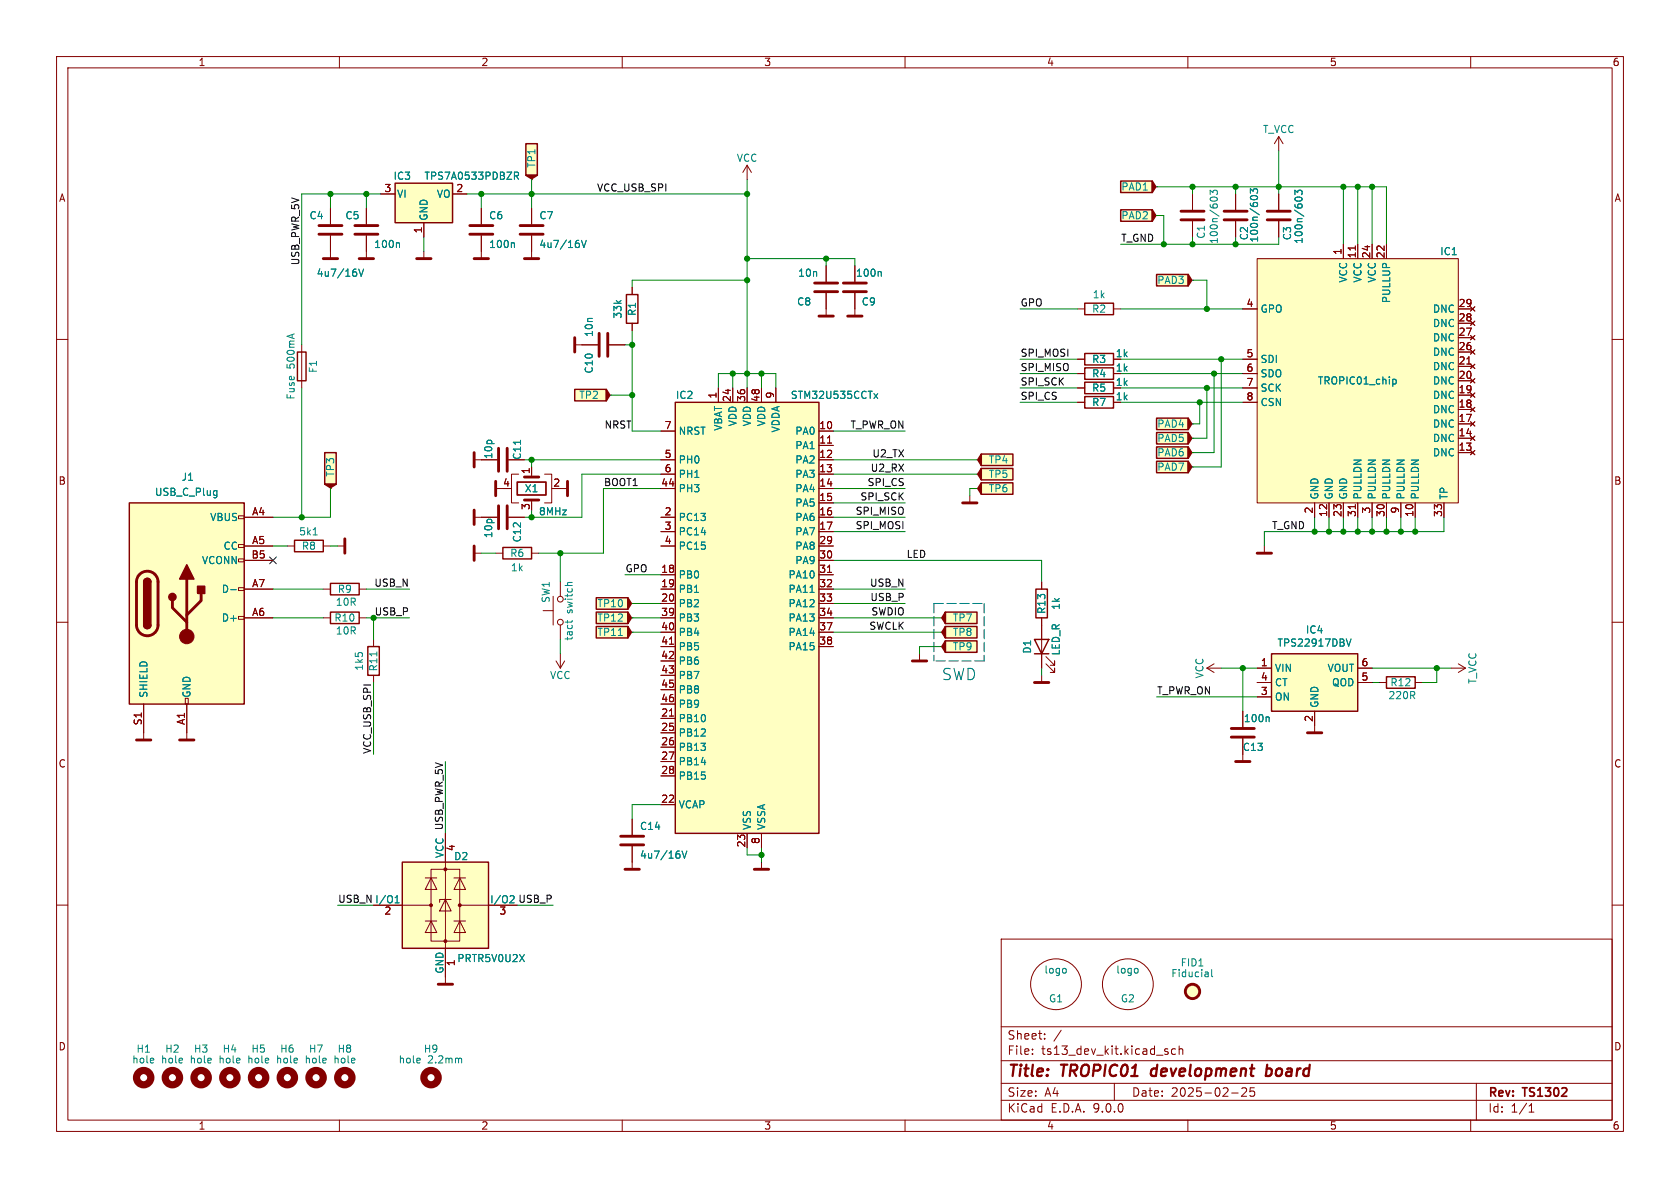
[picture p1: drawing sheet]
<svg xmlns="http://www.w3.org/2000/svg" width="297mm" height="210mm" viewBox="0 0 297 210" stroke-linecap="round" stroke-linejoin="round" font-family="sans-serif">
<g fill="none" stroke="#840000" stroke-width=".18">
<path d="M10 10h277v190h-277zM12 12h273v186h-273zM60 10v2M110 10v2M160 10v2M210 10v2M260 10v2M64.8 36.8v2.8M85.1 36.8v2.8M64.8 41.7v2.8M85.1 41.7v2.8M10 60h2"/>
<path d="M285 60h2M50.8 96.5h1.3M57.1 96.5h1.3M10 110h2M285 110h2M10 160h2M177 166h108v32h-108zM285 160h2M60 198v2M110 198v2M160 198v2M177 194.5h108"/>
<path d="M177 191.5h108M177 187.5h108M177 181.5h108M182.5 186.3v.1M182.5 185.5v.1M184.7 183.6v.1M184.7 182.8v.1M187.6 182.1l-1.3 2M197 191.5v3M206.1 185.9l.4 .1v.2l-.2 .2h-.3M206.1 185.4l.4 .1M207.8 185.5l-.4-.1-.3 .3v.4l.1 .2h.6"/>
<path d="M208.5 185.5l.2-.1 .3 .1 .1 .9M208.5 184.9v1.5M210 198v2M217.7 193.2h1.2M220.3 192.4v.5l-.8 .9h.9M221 192.3v.7l.2-.1h.5l.1 .6-.3 .3-.5-.1M260 198v2M261 191.5v6.5M270.3 196.6h.9M270.3 195.5l.4-.4v1.5"/>
</g>
<path d="M203.6 189.1l-.2 .7 .4 .4M223.9 189l.2-.1 .6 .1M224 188.2l-.2 2M224.7 190a.66 .66 0 0 1-.9 .1" fill="none" stroke="#840000" stroke-width=".4"/>
<path d="M62.7 39.9h4.1M83.1 39.9h4M62.7 41.4h4.1M83.1 41.4h4" fill="none" stroke="#840000" stroke-width=".51"/>
<path d="M70.4 42.9l.2 .2v.7M90.8 42.9l.1 .2v.7M55.4 94.6h.7" fill="none" stroke="#008484" stroke-width=".18"/>
<path d="M52.1 95.5h5v2h-5z" fill="none" stroke="#840000" stroke-width=".25"/>
<path d="M105.4 110.7h5.6v2.1h-5.6z" fill="#ffffc2"/>
<path d="M105.4 110.7h5.6v2.1h-5.6z" fill="none" stroke="#840000" stroke-width=".25"/>
<path d="M111 110.7l.6 1.1-.6 1z" fill="#840000" stroke="#840000" stroke-width=".25"/>
<path d="M111.8 111.8h.1" fill="none" stroke="#840000" stroke-width=".18"/>
<path d="M109.3 112.3h.7" fill="none" stroke="#008484" stroke-width=".18"/>
<path d="M105.4 108.2h5.6v2h-5.6z" fill="#ffffc2"/>
<path d="M105.4 108.2h5.6v2h-5.6z" fill="none" stroke="#840000" stroke-width=".25"/>
<path d="M111 108.2l.6 1-.6 1z" fill="#840000" stroke="#840000" stroke-width=".25"/>
<path d="M64.8 44.5v1.2M111.8 109.2h.1" fill="none" stroke="#840000" stroke-width=".18"/>
<path d="M63.5 45.7h2.5" fill="none" stroke="#840000" stroke-width=".51"/>
<path d="M101.6 68.8h5.6v2.1h-5.6z" fill="#ffffc2"/>
<path d="M101.6 68.8h5.6v2.1h-5.6z" fill="none" stroke="#840000" stroke-width=".25"/>
<path d="M107.2 68.8l.6 1.1-.6 1z" fill="#840000" stroke="#840000" stroke-width=".25"/>
<path d="M107.9 69.9h.1M25.4 129.5v1.3M33 129.5v1.3" fill="none" stroke="#840000" stroke-width=".18"/>
<g fill="none" stroke="#840000" stroke-width="1.3">
<circle cx="25.4" cy="190.5" r="1.27"/>
<circle cx="30.5" cy="190.5" r="1.27"/>
<circle cx="35.6" cy="190.5" r="1.27"/>
<circle cx="40.6" cy="190.5" r="1.27"/>
<circle cx="45.7" cy="190.5" r="1.27"/>
<circle cx="50.8" cy="190.5" r="1.27"/>
</g>
<path d="M27.1 187.1l.1 .3-.6 .1M32.2 187.1l.1 .3-.6 .1M37.3 187.1v.3l-.6 .1M42.4 187.1v.3l-.6 .1M47.4 187.1l.1 .3-.6 .1M52.5 187.1l.1 .3-.6 .1" fill="none" stroke="#008484" stroke-width=".18"/>
<path d="M24.1 130.8h2.6M31.7 130.8h2.6" fill="none" stroke="#840000" stroke-width=".51"/>
<path d="M222.2 45.7h35.6v43.2h-35.6z" fill="#ffffc2"/>
<g fill="none" stroke="#840000" stroke-width=".18">
<path d="M219.7 54.6h2.5M222.2 45.7h35.6v43.2h-35.6zM237.5 43.2v2.5M239.6 43.5v.7M240 43.2v2.5M242.6 43.2v2.5M245.1 43.2v2.5M257.8 54.6h2.5M257.8 57.2h2.5M257.8 59.7h2.5M260 54.2l.7 .8M260 56.8l.7 .7"/>
<path d="M260 59.3l.7 .8M260.7 54.2l-.7 .8M260.7 56.8l-.7 .7M260.7 59.3l-.7 .8M219.7 63.5h2.5M219.7 66h2.5M219.7 68.6h2.5M219.7 71.1h2.5M257.8 62.2h2.5M257.8 64.8h2.5M257.8 67.3h2.5M257.8 69.9h2.5"/>
<path d="M257.8 72.4h2.5M257.8 74.9h2.5M257.8 77.5h2.5M259.3 64.4h.7M260 61.8l.7 .8M260 64.4l.7 .8M260 66.9l.7 .8M260 69.5l.7 .7M260 72l.7 .8M260 74.5l.7 .8M260 77.1l.7 .8M260 79.6l.7 .8"/>
<path d="M260.7 61.8l-.7 .8M260.7 64.4l-.7 .8M260.7 66.9l-.7 .8M260.7 69.5l-.7 .7M260.7 72l-.7 .8M260.7 74.5l-.7 .8M260.7 77.1l-.7 .8M260.7 79.6l-.7 .8M232.4 88.9v2.5M234.9 88.9v2.5M237.5 88.9v2.5M239.6 89.2v.7"/>
<path d="M240 88.9v2.5M242.6 88.9v2.5M245.1 88.9v2.5M247.6 88.9v2.5M250.2 88.9v2.5M255.3 88.9v2.5M257.8 80h2.5"/>
</g>
<path d="M246.2 67.1l.4-.1 .2 .3-.1 .5h-.5" fill="none" stroke="#008484" stroke-width=".18"/>
<path d="M105.4 105.7h5.6v2h-5.6z" fill="#ffffc2"/>
<path d="M105.4 105.7h5.6v2h-5.6z" fill="none" stroke="#840000" stroke-width=".25"/>
<path d="M111 105.7l.6 1-.6 1z" fill="#840000" stroke="#840000" stroke-width=".25"/>
<path d="M111.8 106.7h.1M232.4 128.3v1.2M111.8 152.4v1.3" fill="none" stroke="#840000" stroke-width=".18"/>
<path d="M231.1 129.5h2.6M110.5 153.7h2.5" fill="none" stroke="#840000" stroke-width=".51"/>
<path d="M224.8 115.6h15.2v10.1h-15.2z" fill="#ffffc2"/>
<path d="M224.8 115.6h15.2v10.1h-15.2z" fill="none" stroke="#840000" stroke-width=".25"/>
<g fill="none" stroke="#840000" stroke-width=".18">
<path d="M58.4 36.8v2.8M58.4 41.7v2.8M96 108h1.8M97.8 105.4v5.1M99.1 102.9v2.5M99.1 110.5v2.5M222.2 118.1h2.6M240 118.1h2.6M256.5 118.1h2.6M257.8 117.3l1.3 .8M259.1 118.1l-1.3 .8M222.2 120.7h2.6"/>
<path d="M222.2 123.2h2.6M232.4 125.7v2.6M240 120.7h2.6"/>
<circle cx="99.1" cy="105.9" r=".51"/>
<circle cx="99.1" cy="110" r=".51"/>
</g>
<path d="M63 48.2v.5M63.4 47.6l.5 1.2 .4-1.2M100.3 109.7v.5M101.2 109.7l-.1 .2M101.2 103h-.7l-.2 .1M238 112.9l.4 1.3 .5-1.3M57.6 187.1l.1 .3-.6 .1" fill="none" stroke="#008484" stroke-width=".18"/>
<path d="M56.4 39.9h4.1M56.4 41.4h4.1" fill="none" stroke="#840000" stroke-width=".51"/>
<circle cx="55.9" cy="190.5" r="1.27" fill="none" stroke="#840000" stroke-width="1.3"/>
<path d="M71.1 152.4h15.3v15.2h-15.3z" fill="#ffffc2"/>
<path d="M191.8 53.6h5v2h-5zM191.8 70.1h5v2h-5zM191.8 67.6h5v2h-5zM71.1 152.4h15.3v15.2h-15.3z" fill="none" stroke="#840000" stroke-width=".25"/>
<g fill="none" stroke="#840000" stroke-width=".18">
<path d="M190.5 54.6h1.3M196.8 54.6h1.3M190.5 71.1h1.3M190.5 68.6h1.3M219.7 133.4v1.2M75.2 155.2h2M76.2 153.7h5.1v12.7h-5.1zM76.2 155.2l1 2h-2zM78.7 159l1.1 2h-2.1zM78.7 147.3v26.7M79.8 159h-2.1v.5M80.3 155.2h2"/>
<path d="M81.3 155.2l1 2h-2zM66 160h10.2M75.2 162.8h2M76.2 162.8l1 2h-2zM80.3 162.8h2M81.3 162.8l1 2h-2zM81.3 160h10.1"/>
</g>
<g fill="#840000" stroke="#840000" stroke-width=".18">
<circle cx="76.2" cy="160" r=".25"/>
<circle cx="78.7" cy="153.7" r=".25"/>
<circle cx="78.7" cy="166.4" r=".25"/>
<circle cx="81.3" cy="160" r=".25"/>
</g>
<path d="M69.9 159.6h.7M69.9 158.7l.3-.4v1.3M90.4 158.3l.4 .1 .1 .3-.8 .9h.8M62.7 187.1v.3l-.6 .1M74.2 187.1l.1 .3-.6 .1M81.4 187.1l.2 .1v.7" fill="none" stroke="#008484" stroke-width=".18"/>
<g fill="none" stroke="#840000" stroke-width="1.3">
<circle cx="61" cy="190.5" r="1.27"/>
<circle cx="76.2" cy="190.5" r="1.27"/>
</g>
<path d="M218.4 134.6h2.6M77.5 174h2.5" fill="none" stroke="#840000" stroke-width=".51"/>
<path d="M167.1 113.3h5.6v2h-5.6z" fill="#ffffc2"/>
<path d="M167.1 113.3h5.6v2h-5.6z" fill="none" stroke="#840000" stroke-width=".25"/>
<path d="M167.1 113.3v2l-.6-1z" fill="#840000" stroke="#840000" stroke-width=".25"/>
<path d="M162.6 115.6v1.2M166.4 114.3h.1" fill="none" stroke="#840000" stroke-width=".18"/>
<path d="M161.3 116.8h2.5" fill="none" stroke="#840000" stroke-width=".51"/>
<path d="M167.1 110.7h5.6v2.1h-5.6z" fill="#ffffc2"/>
<path d="M191.8 65h5v2.1h-5zM167.1 110.7h5.6v2.1h-5.6z" fill="none" stroke="#840000" stroke-width=".25"/>
<path d="M167.1 110.7v2.1l-.6-1z" fill="#840000" stroke="#840000" stroke-width=".25"/>
<path d="M151.1 47v2.8M151.1 51.8v4.1M190.5 66h1.3M87.6 86.4h1.3M90.2 86.4h.2M91.7 83.8h-1.3v5.1h1.3M94 82.6v1.2M94 88.4v.5M96.3 83.8h1.2v5.1h-1.2M166.4 111.8h.1" fill="none" stroke="#840000" stroke-width=".18"/>
<path d="M149.1 51.6h4.1M149.1 50h4.1M149.9 55.9h2.5M87.6 85.1v2.5M92.7 84.3h2.5M92.7 88.4h2.5" fill="none" stroke="#840000" stroke-width=".51"/>
<path d="M155.6 48l.2 .2v.6" fill="none" stroke="#008484" stroke-width=".18"/>
<path d="M91.4 85.2h5.1v2.3h-5.1z" fill="none" stroke="#840000" stroke-width=".3"/>
<path d="M167.1 108.2h5.6v2h-5.6z" fill="#ffffc2"/>
<path d="M167.1 108.2h5.6v2h-5.6zM183.1 104.1h2.1v5.1h-2.1zM245.1 119.6h5.1v2.1h-5.1z" fill="none" stroke="#840000" stroke-width=".25"/>
<path d="M167.1 108.2v2l-.6-1z" fill="#840000" stroke="#840000" stroke-width=".25"/>
<path d="M99.1 86.4h1.2M166.4 109.2h.1M184.1 102.9v1.2M184.1 109.2v1.3M243.8 120.7h1.3M250.2 120.7h1.3" fill="none" stroke="#840000" stroke-width=".18"/>
<path d="M100.3 85.1v2.5" fill="none" stroke="#840000" stroke-width=".51"/>
<path d="M173.5 82.8h5.6v2h-5.6z" fill="#ffffc2"/>
<path d="M173.5 82.8h5.6v2h-5.6z" fill="none" stroke="#840000" stroke-width=".25"/>
<path d="M173.5 82.8v2l-.7-1z" fill="#840000" stroke="#840000" stroke-width=".25"/>
<path d="M172.7 83.8h.1" fill="none" stroke="#840000" stroke-width=".18"/>
<path d="M173.5 80.3h5.6v2h-5.6z" fill="#ffffc2"/>
<path d="M173.5 80.3h5.6v2h-5.6z" fill="none" stroke="#840000" stroke-width=".25"/>
<path d="M173.5 80.3v2l-.7-1z" fill="#840000" stroke="#840000" stroke-width=".25"/>
<path d="M172.7 81.3h.1" fill="none" stroke="#840000" stroke-width=".18"/>
<path d="M173.5 85.3h5.6v2.1h-5.6z" fill="#ffffc2"/>
<path d="M191.8 62.5h5v2h-5zM173.5 85.3h5.6v2.1h-5.6z" fill="none" stroke="#840000" stroke-width=".25"/>
<path d="M173.5 85.3v2.1l-.7-1z" fill="#840000" stroke="#840000" stroke-width=".25"/>
<path d="M94 36.8v2.8M74.9 44.5v1.2M85.1 44.5v1.2M94 41.7v4M190.5 63.5h1.3M59.7 96.5h1.3M83.8 81.3h4.1M89.9 81.3h2.8M171.4 87.6v1.3M172.7 86.4h.1" fill="none" stroke="#840000" stroke-width=".18"/>
<path d="M91.9 39.9h4.1M73.7 45.7h2.5M83.8 45.7h2.6M91.9 41.4h4.1M92.7 45.7h2.5M88.1 79.2v4.1M89.7 79.2v4.1M61 95.3v2.5M83.8 80v2.6M170.2 88.9h2.5" fill="none" stroke="#840000" stroke-width=".51"/>
<path d="M102.4 43.1v.5M102.8 42.5l.4 1.3 .4-1.3M92 77.8v.7" fill="none" stroke="#008484" stroke-width=".18"/>
<path d="M69.8 32.4h10.2v7h-10.2z" fill="#ffffc2"/>
<path d="M69.8 32.4h10.2v7h-10.2zM58.4 103.1h5.1v2.1h-5.1z" fill="none" stroke="#840000" stroke-width=".25"/>
<g fill="none" stroke="#840000" stroke-width=".18">
<path d="M67.3 34.3h2.5M74.9 39.4v2.5M80 34.3h2.5M57.1 104.1h1.3M63.5 104.1h1.3"/>
<circle cx="186.7" cy="174" r="4.5"/>
</g>
<path d="M90.9 30.4h.5l.3 .3-.1 .3-.7 .1M91.2 31.1l.5 .6M188.4 171.2l.1 .2-.1 .6" fill="none" stroke="#008484" stroke-width=".18"/>
<path d="M204.5 48.5h5.6v2h-5.6z" fill="#ffffc2"/>
<path d="M204.5 48.5h5.6v2h-5.6z" fill="none" stroke="#840000" stroke-width=".25"/>
<path d="M210.1 48.5l.6 1-.6 1z" fill="#840000" stroke="#840000" stroke-width=".25"/>
<path d="M210.8 49.5h.1M83.8 91.4h1.3" fill="none" stroke="#840000" stroke-width=".18"/>
<path d="M83.8 90.2v2.5" fill="none" stroke="#840000" stroke-width=".51"/>
<path d="M57.4 80h2v5.6h-2z" fill="#ffffc2"/>
<path d="M57.4 80h2v5.6h-2z" fill="none" stroke="#840000" stroke-width=".25"/>
<path d="M57.4 85.6h2l-1 .6z" fill="#840000" stroke="#840000" stroke-width=".25"/>
<path d="M58.4 86.4h.1" fill="none" stroke="#840000" stroke-width=".18"/>
<path d="M198.1 32h5.6v2h-5.6z" fill="#ffffc2"/>
<path d="M198.1 32h5.6v2h-5.6z" fill="none" stroke="#840000" stroke-width=".25"/>
<path d="M203.7 32l.6 1-.6 1z" fill="#840000" stroke="#840000" stroke-width=".25"/>
<path d="M204.5 33h.1" fill="none" stroke="#840000" stroke-width=".18"/>
<path d="M198.1 37.1h5.6v2h-5.6z" fill="#ffffc2"/>
<path d="M198.1 37.1h5.6v2h-5.6zM52.6 62.2h1.5v5.1h-1.5zM88.9 96.8h5.1v2h-5.1z" fill="none" stroke="#840000" stroke-width=".25"/>
<path d="M203.7 37.1l.6 1-.6 1z" fill="#840000" stroke="#840000" stroke-width=".25"/>
<g fill="none" stroke="#840000" stroke-width=".18">
<path d="M204.5 38.1h.1M218.4 34.3v2.8M218.4 39.1v2.8M226.1 34.3v2.8M226.1 39.1v2.8M146 47v2.8M146 51.8v4.1M53.3 61v7.6M83.8 97.8h1.3M87.6 97.8h1.3M94 97.8h1.2M219.7 125.7v2.8"/>
<path d="M219.7 130.6v2.8M111.8 144.8v2.8M111.8 149.6v2.8M134.6 152.4v1.3"/>
<circle cx="199.4" cy="174" r="4.5"/>
</g>
<g fill="none" stroke="#840000" stroke-width=".51">
<path d="M216.4 38.9h4.1M216.4 37.3h4.1M224 38.9h4.1M224 37.3h4.1M144 51.6h4.1M144 50h4.1M144.8 55.9h2.5M83.8 96.5v2.6M217.7 130.3h4M217.7 128.8h4M109.7 147.8h4.1M109.7 149.4h4.1"/>
<path d="M133.3 153.7h2.6"/>
<circle cx="210.8" cy="175.3" r="1.27"/>
</g>
<circle cx="210.8" cy="175.3" r="1.27" fill="#ffffc2" stroke="#ffffc2" stroke-width=".18"/>
<path d="M221.1 34.2v-.8l.4 .4 .2-.4h.5l.1 .2-.1 .6M221.1 35.1v-.1a.68 .68 0 0 1 .6-.4 .68 .68 0 0 1 .6 .4v.1M228.9 34.4v-.8l.5 .5 .1-.4h.6l.1 .2-.1 .5M229 35.4l-.1-.1a.68 .68 0 0 1 .7-.5 .68 .68 0 0 1 .6 .5l-.1 .1M224.2 126.7l.2 .2v.7M120.2 151v.6M120.6 150.4l.4 1.3 .4-1.3M201.1 171.2l.1 .2-.1 .6M213.5 171.9l.1 .8M213.6 172.6l-.1 .1M213.6 172.1l-.1 .1M214.2 171.4v1.1l.2 .2" fill="none" stroke="#008484" stroke-width=".18"/>
<path d="M93 25.4h2v5.6h-2z" fill="#ffffc2"/>
<path d="M93 25.4h2v5.6h-2z" fill="none" stroke="#840000" stroke-width=".25"/>
<path d="M93 31h2l-1 .6z" fill="#840000" stroke="#840000" stroke-width=".25"/>
<path d="M94 31.8h.1M132.1 29.2l-.8 1.3M132.1 29.2l.7 1.3M132.1 29.2v2.6M226.1 24.1l-.8 1.3M226.1 24.1l.7 1.3M226.1 24.1v2.6" fill="none" stroke="#840000" stroke-width=".18"/>
<path d="M119.4 71.1h25.4v76.2h-25.4z" fill="#ffffc2"/>
<path d="M110.7 52.1h2.1v5.1h-2.1zM119.4 71.1h25.4v76.2h-25.4zM58.4 108.2h5.1v2h-5.1z" fill="none" stroke="#840000" stroke-width=".25"/>
<g fill="none" stroke="#840000" stroke-width=".18">
<path d="M210.8 34.3v2.8M210.8 39.1v2.8M58.4 44.5v1.2M111.8 50.8v1.3M111.8 57.2v1.2M101.6 61h4.1M107.7 61h2.8M116.8 76.2h2.6M127 68.6v2.5M129.5 68.6v2.5M132.1 68.6v2.5M134.6 68.6v2.5"/>
<path d="M137.2 68.6v2.5M144.8 76.2h2.5M144.8 78.7h2.5M146.3 78.3h.7M85.1 91.4h2.8M89.9 91.4h2.8M116.8 81.3h2.6M116.8 83.8h2.6M116.8 86.4h2.6M116.8 91.4h2.6M116.8 94h2.6M116.8 96.5h2.6"/>
<path d="M144.8 81.3h2.5M144.8 83.8h2.5M144.8 86.4h2.5M144.8 91.4h2.5M144.8 94h2.5M144.8 96.5h2.5M144.8 88.9h2.5M144.8 99.1h2.5M57.1 109.2h1.3M63.5 109.2h1.3M116.8 101.6h2.6M116.8 104.1h2.6"/>
<path d="M116.8 106.7h2.6M116.8 109.2h2.6M116.8 111.8h2.6M116.8 114.3h2.6M116.8 116.8h2.6M116.8 119.4h2.6M118.4 113.9h.7M144.8 101.6h2.5M144.8 104.1h2.5M144.8 106.7h2.5M144.8 109.2h2.5M144.8 111.8h2.5"/>
<path d="M144.8 114.3h2.5M146.3 101.2h.7M116.8 121.9h2.6M116.8 124.5h2.6M116.8 127h2.6M116.8 129.5h2.6M116.8 132.1h2.6M116.8 134.6h2.6M116.8 137.2h2.6M118.4 126.6h.7M116.8 142.2h2.6M132.1 147.3v2.6"/>
<path d="M134.6 147.3v2.6"/>
</g>
<path d="M213.9 34.4v-.8l.5 .5 .1-.4h.6l.1 .2-.1 .5M214 35.4l-.1-.1a.68 .68 0 0 1 .7-.5 .68 .68 0 0 1 .6 .5l-.1 .1M154.5 69.6l.7 .8M155.2 69.6l-.7 .8M143.2 104.7h.7" fill="none" stroke="#008484" stroke-width=".18"/>
<path d="M208.8 38.9h4.1M208.8 37.3h4.1M57.1 45.7h2.6M101.6 59.7v2.5M105.9 58.9v4.1M107.4 58.9v4.1M88.1 89.4v4.1M89.7 89.4v4.1" fill="none" stroke="#840000" stroke-width=".51"/>
<path d="M204.5 76.5h5.6v2h-5.6z" fill="#ffffc2"/>
<path d="M204.5 76.5h5.6v2h-5.6z" fill="none" stroke="#840000" stroke-width=".25"/>
<path d="M210.1 76.5l.6 1-.6 1z" fill="#840000" stroke="#840000" stroke-width=".25"/>
<path d="M210.8 77.5h.1" fill="none" stroke="#840000" stroke-width=".18"/>
<path d="M204.5 73.9h5.6v2h-5.6z" fill="#ffffc2"/>
<path d="M204.5 73.9h5.6v2h-5.6z" fill="none" stroke="#840000" stroke-width=".25"/>
<path d="M210.1 73.9l.6 1-.6 1z" fill="#840000" stroke="#840000" stroke-width=".25"/>
<path d="M210.8 74.9h.1" fill="none" stroke="#840000" stroke-width=".18"/>
<path d="M204.5 79h5.6v2h-5.6z" fill="#ffffc2"/>
<path d="M204.5 79h5.6v2h-5.6z" fill="none" stroke="#840000" stroke-width=".25"/>
<path d="M210.1 79l.6 1-.6 1z" fill="#840000" stroke="#840000" stroke-width=".25"/>
<path d="M210.8 80h.1M223.5 96.5v1.3M98.3 116.8l.8 1.3M99.1 115.6v2.5M99.8 116.8l-.7 1.3" fill="none" stroke="#840000" stroke-width=".18"/>
<path d="M222.2 97.8h2.6" fill="none" stroke="#840000" stroke-width=".51"/>
<path d="M22.9 88.9h20.3v35.6h-20.3z" fill="#ffffc2"/>
<g fill="none" stroke="#840000" stroke-width=".18">
<path d="M42.2 91.2h1v.5h-1zM42.2 96.3h1v.5h-1zM42.2 98.8h1v.5h-1zM43.2 91.4h5.1M43.2 96.5h5.1M43.2 99.1h5.1M42.2 103.9h1v.5h-1zM42.2 109h1v.5h-1zM43.2 104.1h5.1M43.2 109.2h5.1M25.4 124.5v5M32.8 123.4h.5v1.1h-.5z"/>
<path d="M33 124.5v5"/>
</g>
<path d="M22.9 88.9h20.3v35.6h-20.3zM25.4 102.9a.64 .64 0 0 1 .6-.7 .64 .64 0 0 1 .7 .7M25.4 110.5a.64 .64 0 0 0 .6 .6 .64 .64 0 0 0 .7-.6" fill="none" stroke="#840000" stroke-width=".25"/>
<path d="M24.7 101.5a1.9 1.9 0 0 1 2.1-.4 1.9 1.9 0 0 1 1.1 1.8v7.6a1.91 1.91 0 0 1-1.9 1.9 1.91 1.91 0 0 1-1.9-1.9v-7.8l.2-.6zM30.5 106.2v1.2l2.5 2.6M33 102.4v10.1M35.6 104.9v1.3l-2.6 2.5" fill="none" stroke="#840000" stroke-width=".51"/>
<g fill="#840000" stroke="#840000" stroke-width=".25">
<path d="M25.4 102.9h1.3v7.6h-1.3z"/>
<path d="M25.6 102.4a.64 .64 0 0 1 .7-.1 .64 .64 0 0 1 .4 .6h-1.3z"/>
<path d="M25.4 110.5h1.3a.64 .64 0 0 1-.7 .6 .64 .64 0 0 1-.6-.6z"/>
<path d="M33 99.8l1.3 2.6h-2.6z"/>
<path d="M34.9 103.6h1.3v1.3h-1.3z"/>
<circle cx="30.5" cy="105.5" r=".63"/>
</g>
<circle cx="33" cy="112.5" r="1.27" fill="#840000" stroke="#840000" stroke-width=".18"/>
<path d="M38.2 86.7l.1 .1M38.3 86.7v1.1l-.1 .1M38.3 87.5l-.1 .1M40.8 104.2h1" fill="none" stroke="#008484" stroke-width=".18"/>
<path d="M204.5 81.5h5.6v2.1h-5.6z" fill="#ffffc2"/>
<path d="M204.5 81.5h5.6v2.1h-5.6zM65 114.3h2.1v5.1h-2.1zM182.9 113h2.5l-1.3 2.6zM182.9 115.6h2.5" fill="none" stroke="#840000" stroke-width=".25"/>
<path d="M210.1 81.5l.6 1.1-.6 1z" fill="#840000" stroke="#840000" stroke-width=".25"/>
<g fill="none" stroke="#840000" stroke-width=".18">
<path d="M58.4 36.8v2.8M64.8 36.8v2.8M67.3 34.3h2.5M74.9 39.4v2.5M80 34.3h2.5M85.1 36.8v2.8M94 36.8v2.8M218.4 34.3v2.8M218.4 39.1v2.8M226.1 34.3v2.8M226.1 39.1v2.8M58.4 41.7v2.8"/>
<path d="M64.8 41.7v2.8M85.1 41.7v2.8M94 41.7v2.8M111.8 50.8v1.3M111.8 57.2v1.2M146 47v2.8M146 51.8v2.8M151.1 47v2.8M151.1 51.8v2.8M219.7 54.6h2.5M237.5 43.2v2.5M239.6 43.5v.7"/>
<path d="M240 43.2v2.5M242.6 43.2v2.5M245.1 43.2v2.5M257.8 54.6h2.5M257.8 57.2h2.5M257.8 59.7h2.5M260 54.2l.7 .8M260 56.8l.7 .7M260 59.3l.7 .8M260.7 54.2l-.7 .8M260.7 56.8l-.7 .7M260.7 59.3l-.7 .8"/>
<path d="M102.9 61h2.8M107.7 61h2.8M116.8 76.2h2.6M127 68.6v2.5M129.5 68.6v2.5M132.1 68.6v2.5M134.6 68.6v2.5M137.2 68.6v2.5M144.8 76.2h2.5M144.8 78.7h2.5M146.3 78.3h.7M190.5 63.5h1.3"/>
<path d="M190.5 66h1.3M190.5 68.6h1.3M190.5 71.1h1.3M219.7 63.5h2.5M219.7 66h2.5M219.7 68.6h2.5M219.7 71.1h2.5M257.8 62.2h2.5M257.8 64.8h2.5M257.8 67.3h2.5M257.8 69.9h2.5M257.8 72.4h2.5"/>
<path d="M257.8 74.9h2.5M257.8 77.5h2.5M259.3 64.4h.7M260 61.8l.7 .8M260 64.4l.7 .8M260 66.9l.7 .8M260 69.5l.7 .7M260 72l.7 .8M260 74.5l.7 .8M260 77.1l.7 .8M260 79.6l.7 .8M260.7 61.8l-.7 .8"/>
<path d="M260.7 64.4l-.7 .8M260.7 66.9l-.7 .8M260.7 69.5l-.7 .7M260.7 72l-.7 .8M260.7 74.5l-.7 .8M260.7 77.1l-.7 .8M260.7 79.6l-.7 .8M43.2 91.4h5.1M43.2 96.5h5.1M43.2 99.1h5.1M85.1 81.3h2.8M85.1 91.4h2.8"/>
<path d="M89.9 81.3h2.8M89.9 91.4h2.8M94 82.6v1.2M116.8 81.3h2.6M116.8 83.8h2.6M116.8 86.4h2.6M116.8 91.4h2.6M116.8 94h2.6M116.8 96.5h2.6M144.8 81.3h2.5M144.8 83.8h2.5M144.8 86.4h2.5"/>
<path d="M144.8 91.4h2.5M144.8 94h2.5M144.8 96.5h2.5M144.8 88.9h2.5M144.8 99.1h2.5M210.8 82.6h.1M232.4 88.9v2.5M234.9 88.9v2.5M237.5 88.9v2.5M239.6 89.2v.7M240 88.9v2.5M242.6 88.9v2.5"/>
<path d="M245.1 88.9v2.5M247.6 88.9v2.5M250.2 88.9v2.5M255.3 88.9v2.5M257.8 80h2.5M43.2 104.1h5.1M43.2 109.2h5.1M66 113v1.3M66 119.4v1.3M116.8 101.6h2.6M116.8 104.1h2.6M116.8 106.7h2.6"/>
<path d="M116.8 109.2h2.6M116.8 111.8h2.6M116.8 114.3h2.6M116.8 116.8h2.6M116.8 119.4h2.6M118.4 113.9h.7M144.8 101.6h2.5M144.8 104.1h2.5M144.8 106.7h2.5M144.8 109.2h2.5M144.8 111.8h2.5M144.8 114.3h2.5"/>
<path d="M146.3 101.2h.7M184.1 102.9v1.2M184.1 109.2v8.9M184.1 119.4v1.3M184.9 117.3l1.5 1.6v-.8v.8h-.7M184.9 116.1l1.5 1.5v-.8v.8h-.7M213.4 118.1l1.2 .8M213.4 118.1h2.5M214.6 117.3l-1.2 .8M222.2 118.1h2.6M240 118.1h2.6M25.4 124.5v5"/>
<path d="M33 124.5v5M116.8 121.9h2.6M116.8 124.5h2.6M116.8 127h2.6M116.8 129.5h2.6M116.8 132.1h2.6M116.8 134.6h2.6M116.8 137.2h2.6M118.4 126.6h.7M219.7 125.7v2.8M219.7 130.6v2.8M222.2 120.7h2.6"/>
<path d="M222.2 123.2h2.6M232.4 125.7v2.6M240 120.7h2.6M78.7 147.3v5.1M111.8 144.8v2.8M111.8 149.6v2.8M116.8 142.2h2.6M132.1 147.3v2.6M134.6 147.3v2.6M66 160h5.1M78.7 167.6v5.1M86.4 160h5"/>
</g>
<g fill="none" stroke="#008484" stroke-width=".18">
<path d="M90.9 30.4h.5l.3 .3-.1 .3-.7 .1M91.2 31.1l.5 .6M221.1 34.2v-.8l.4 .4 .2-.4h.5l.1 .2-.1 .6M221.1 35.1v-.1a.68 .68 0 0 1 .6-.4 .68 .68 0 0 1 .6 .4v.1M228.9 34.4v-.8l.5 .5 .1-.4h.6l.1 .2-.1 .5M229 35.4l-.1-.1a.68 .68 0 0 1 .7-.5 .68 .68 0 0 1 .6 .5l-.1 .1M63 48.2v.5M63.4 47.6l.5 1.2 .4-1.2M70.4 42.9l.2 .2v.7M90.8 42.9l.1 .2v.7M102.4 43.1v.5M102.8 42.5l.4 1.3 .4-1.3"/>
<path d="M155.6 48l.2 .2v.6M92 77.8v.7M154.5 69.6l.7 .8M155.2 69.6l-.7 .8M246.2 67.1l.4-.1 .2 .3-.1 .5h-.5M38.2 86.7l.1 .1M38.3 86.7v1.1l-.1 .1M38.3 87.5l-.1 .1M40.8 104.2h1M66.6 115.2v.8M143.2 104.7h.7M238 112.9l.4 1.3 .5-1.3"/>
<path d="M224.2 126.7l.2 .2v.7M69.9 159.6h.7M69.9 158.7l.3-.4v1.3M90.4 158.3l.4 .1 .1 .3-.8 .9h.8M120.2 151v.6M120.6 150.4l.4 1.3 .4-1.3"/>
</g>
<path d="M182.9 120.7h2.5" fill="none" stroke="#840000" stroke-width=".51"/>
<path d="M165.1 106.7v10.1M165.1 106.7h8.9M174 106.7v10.1M174 116.8h-8.9" fill="none" stroke="#0000c2" stroke-width=".18" stroke-dasharray="1.7 .6"/>
<g fill="none" stroke="#008400" stroke-width=".18">
<path d="M58.4 34.3v2.5M64.8 34.3v2.5M67.3 34.3h-14v26.7M82.5 34.3h49.6M85.1 34.3v2.5M94 31.8v5M132.1 31.8v36.8M204.5 33h40.6v10.2M204.5 38.1h1.2v5.1M210.8 33v1.3M218.4 33v1.3M226.1 26.7v7.6"/>
<path d="M237.5 33v10.2M240 33v10.2M242.6 33v10.2M74.9 41.9v2.6M111.8 58.4v17.8h5M132.1 45.7h19v1.3M132.1 49.5h-20.3v1.3M146 45.7v1.3M180.3 54.6h10.2M198.1 54.6h21.6M210.8 49.5h2.6v5.1M210.8 41.9v1.3"/>
<path d="M218.4 41.9v1.3M226.1 41.9v1.3h-28M53.3 68.6v22.8M107.9 69.9h3.9M110.5 61h1.3M127 68.6v-2.6h10.2v2.6M129.5 66v2.6M134.6 66v2.6M147.3 76.2h12.7M180.3 66h10.2M180.3 63.5h10.2M180.3 71.1h10.2"/>
<path d="M180.3 68.6h10.2M198.1 66h21.6M198.1 63.5h21.6M198.1 71.1h21.6M198.1 68.6h21.6M212.1 71.1v3.8h-1.3M213.4 68.6v8.9h-2.6M214.6 66v14h-3.8M215.9 63.5v19.1h-5.1M48.3 96.5h2.5M58.4 96.5h1.3M58.4 86.4v5h-10.1"/>
<path d="M85.1 97.8h2.5M92.7 81.3h24.1M94 81.3v1.3M94 90.2v1.2M99.1 97.8v5.1M116.8 86.4h-10.1v11.4h-11.5M116.8 83.8h-13.9v7.6h-10.2M147.3 86.4h12.7M147.3 83.8h25.4M147.3 91.4h12.7M147.3 81.3h25.4M147.3 99.1h36.8v3.8"/>
<path d="M147.3 94h12.7M147.3 88.9h12.7M172.7 86.4h-1.3v1.2M232.4 91.4v2.6M234.9 91.4v2.6M237.5 91.4v2.6M240 91.4v2.6M242.6 91.4v2.6M245.1 91.4v2.6M247.6 91.4v2.6M250.2 91.4v2.6M255.3 91.4v2.6h-31.8v2.5"/>
<path d="M48.3 109.2h8.8M48.3 104.1h8.8M64.8 109.2h7.6M64.8 104.1h7.6M66 109.2v3.8M99.1 113v2.6M110.5 101.6h6.3M111.8 106.7h5M111.8 109.2h5M111.8 111.8h5M147.3 106.7h12.7M147.3 109.2h19.1"/>
<path d="M147.3 104.1h12.7M147.3 111.8h19.1M166.4 114.3h-3.8v1.3M184.1 118.1v1.3M215.9 118.1h6.3M219.7 118.1v7.6M242.6 118.1h13.9M254 118.1v2.6h-2.5M66 120.7v12.7M78.7 134.6v12.7M204.5 123.2h17.7M242.6 120.7h1.2"/>
<path d="M116.8 142.2h-5v2.6M132.1 149.9v1.2h2.5M134.6 149.9v2.5M59.7 160h6.3M91.4 160h6.4"/>
</g>
<path d="M47.7 98.5l1.2 1.2M48.9 98.5l-1.2 1.2" fill="none" stroke="#000084" stroke-width=".18"/>
<g fill="#008400" stroke="#008400" stroke-width=".18">
<circle cx="210.8" cy="43.2" r=".46"/>
<circle cx="218.4" cy="43.2" r=".46"/>
<circle cx="240" cy="33" r=".46"/>
<circle cx="237.5" cy="33" r=".46"/>
<circle cx="226.1" cy="33" r=".46"/>
<circle cx="218.4" cy="33" r=".46"/>
<circle cx="210.8" cy="33" r=".46"/>
<circle cx="213.4" cy="54.6" r=".46"/>
<circle cx="242.6" cy="33" r=".46"/>
<circle cx="205.7" cy="43.2" r=".46"/>
<circle cx="212.1" cy="71.1" r=".46"/>
<circle cx="232.4" cy="94" r=".46"/>
<circle cx="219.7" cy="118.1" r=".46"/>
<circle cx="215.9" cy="63.5" r=".46"/>
<circle cx="214.6" cy="66" r=".46"/>
<circle cx="213.4" cy="68.6" r=".46"/>
<circle cx="254" cy="118.1" r=".46"/>
<circle cx="240" cy="94" r=".46"/>
<circle cx="234.9" cy="94" r=".46"/>
<circle cx="237.5" cy="94" r=".46"/>
<circle cx="247.6" cy="94" r=".46"/>
<circle cx="245.1" cy="94" r=".46"/>
<circle cx="250.2" cy="94" r=".46"/>
<circle cx="242.6" cy="94" r=".46"/>
<circle cx="53.3" cy="91.4" r=".46"/>
<circle cx="58.4" cy="34.3" r=".46"/>
<circle cx="64.8" cy="34.3" r=".46"/>
<circle cx="134.6" cy="151.1" r=".46"/>
<circle cx="66" cy="109.2" r=".46"/>
<circle cx="94" cy="91.4" r=".46"/>
<circle cx="99.1" cy="97.8" r=".46"/>
<circle cx="111.8" cy="61" r=".46"/>
<circle cx="94" cy="34.3" r=".46"/>
<circle cx="94" cy="81.3" r=".46"/>
<circle cx="85.1" cy="34.3" r=".46"/>
<circle cx="111.8" cy="69.9" r=".46"/>
<circle cx="132.1" cy="45.7" r=".46"/>
<circle cx="132.1" cy="34.3" r=".46"/>
<circle cx="132.1" cy="49.5" r=".46"/>
<circle cx="134.6" cy="66" r=".46"/>
<circle cx="146" cy="45.7" r=".46"/>
<circle cx="129.5" cy="66" r=".46"/>
<circle cx="132.1" cy="66" r=".46"/>
</g>
<text font-size="2.8" fill="#0000c2" x="166.4" y="120.4">SWD</text>
<g font-size="2.8" fill="#840000">
<text x="178" y="190.9">Title:</text>
<text x="187.7" y="190.9">TROPIC01</text>
<text x="204.4" y="190.9">development</text>
<text x="225.4" y="190.9">board</text>
</g>
<g font-size="2.1" fill="#840000">
<text x="178" y="184">Sheet:</text>
<text x="178" y="186.7">File:</text>
<text x="184.1" y="186.7">ts13_dev_kit.kicad_sch</text>
<text x="178" y="196.9">KiCad</text>
<text x="178" y="194.1">Size:</text>
<text x="184.7" y="194.1">A4</text>
<text x="185.7" y="196.9">E.D.A.</text>
<text x="193.3" y="196.9">9.0.0</text>
<text x="200" y="194.1">Date:</text>
<text x="207" y="194.1">2025-02-25</text>
<text x="263" y="194.3">Rev:</text>
<text x="263" y="196.9">Id:</text>
<text x="267.1" y="196.9">1/1</text>
<text x="269.4" y="194.3">TS1302</text>
</g>
<g font-size="1.8" fill="#840000">
<text x="35" y="11.9">1</text>
<text x="85" y="11.9">2</text>
<text x="135" y="11.9">3</text>
<text x="185" y="11.9">4</text>
<text x="235" y="11.9">5</text>
<text x="285" y="11.9">6</text>
<text x="10.3" y="35.9">A</text>
<text x="67.9" y="34">3</text>
<text x="80.6" y="34">2</text>
<text x="285.3" y="35.9">A</text>
<text x="74.7" y="41.3" transform="rotate(-90 74.7 41.3)">1</text>
<text x="237.2" y="45.2" transform="rotate(-90 237.2 45.2)">1</text>
<text x="239.8" y="45.8" transform="rotate(-90 239.8 45.8)">11</text>
<text x="242.3" y="45.8" transform="rotate(-90 242.3 45.8)">24</text>
<text x="244.9" y="45.8" transform="rotate(-90 244.9 45.8)">22</text>
<text x="220.3" y="54.4">4</text>
<text x="257.8" y="54.4">29</text>
<text x="257.8" y="56.9">28</text>
<text x="257.8" y="59.4">27</text>
<text x="197.2" y="65.9">1k</text>
<text x="197.2" y="63.3">1k</text>
<text x="220.3" y="63.2">5</text>
<text x="220.3" y="65.8">6</text>
<text x="257.8" y="62">26</text>
<text x="257.8" y="64.5">21</text>
<text x="126.7" y="70.6" transform="rotate(-90 126.7 70.6)">1</text>
<text x="129.3" y="71.2" transform="rotate(-90 129.3 71.2)">24</text>
<text x="131.8" y="71.2" transform="rotate(-90 131.8 71.2)">36</text>
<text x="134.4" y="71.2" transform="rotate(-90 134.4 71.2)">48</text>
<text x="136.9" y="70.6" transform="rotate(-90 136.9 70.6)">9</text>
<text x="197.2" y="71">1k</text>
<text x="197.2" y="68.4">1k</text>
<text x="220.3" y="68.3">7</text>
<text x="220.3" y="70.9">8</text>
<text x="257.8" y="67.1">20</text>
<text x="257.8" y="69.6">19</text>
<text x="117.4" y="75.9">7</text>
<text x="144.7" y="75.9">10</text>
<text x="257.8" y="72.1">18</text>
<text x="257.8" y="74.7">17</text>
<text x="257.8" y="77.2">14</text>
<text x="93.7" y="83.9" transform="rotate(-90 93.7 83.9)">1</text>
<text x="117.4" y="81">5</text>
<text x="117.4" y="83.6">6</text>
<text x="144.7" y="78.5">11</text>
<text x="144.7" y="81">12</text>
<text x="144.7" y="83.6">13</text>
<text x="257.8" y="79.8">13</text>
<text x="10.3" y="85.9">B</text>
<text x="88.8" y="86.1">4</text>
<text x="97.7" y="86.1">2</text>
<text x="116.8" y="86.1">44</text>
<text x="144.7" y="86.1">14</text>
<text x="144.7" y="88.6">15</text>
<text x="285.3" y="85.9">B</text>
<text x="44.5" y="91.2">A4</text>
<text x="93.7" y="90.2" transform="rotate(-90 93.7 90.2)">3</text>
<text x="117.4" y="91.2">2</text>
<text x="117.4" y="93.7">3</text>
<text x="144.7" y="91.2">16</text>
<text x="144.7" y="93.7">17</text>
<text x="232.2" y="90.9" transform="rotate(-90 232.2 90.9)">2</text>
<text x="234.7" y="91.5" transform="rotate(-90 234.7 91.5)">12</text>
<text x="237.2" y="91.5" transform="rotate(-90 237.2 91.5)">23</text>
<text x="239.8" y="91.5" transform="rotate(-90 239.8 91.5)">31</text>
<text x="242.3" y="90.9" transform="rotate(-90 242.3 90.9)">3</text>
<text x="244.9" y="91.5" transform="rotate(-90 244.9 91.5)">30</text>
<text x="247.4" y="90.9" transform="rotate(-90 247.4 90.9)">9</text>
<text x="249.9" y="91.5" transform="rotate(-90 249.9 91.5)">10</text>
<text x="255" y="91.5" transform="rotate(-90 255 91.5)">33</text>
<text x="44.4" y="98.8">B5</text>
<text x="44.5" y="96.3">A5</text>
<text x="116.8" y="101.3">18</text>
<text x="117.4" y="96.3">4</text>
<text x="144.7" y="96.3">29</text>
<text x="144.7" y="98.8">30</text>
<text x="144.7" y="101.3">31</text>
<text x="44.5" y="103.9">A7</text>
<text x="116.8" y="103.9">19</text>
<text x="116.8" y="106.4">20</text>
<text x="144.7" y="103.9">32</text>
<text x="144.7" y="106.4">33</text>
<text x="44.5" y="109">A6</text>
<text x="116.8" y="109">39</text>
<text x="116.8" y="111.5">40</text>
<text x="144.7" y="109">34</text>
<text x="144.7" y="111.5">37</text>
<text x="116.8" y="114">41</text>
<text x="116.8" y="116.6">42</text>
<text x="116.8" y="119.1">43</text>
<text x="144.7" y="114">38</text>
<text x="222.8" y="117.9">1</text>
<text x="240.6" y="117.9">6</text>
<text x="116.8" y="121.7">45</text>
<text x="116.8" y="124.2">46</text>
<text x="222.8" y="120.4">4</text>
<text x="222.8" y="122.9">3</text>
<text x="240.6" y="120.4">5</text>
<text x="25.1" y="128.3" transform="rotate(-90 25.1 128.3)">S1</text>
<text x="32.8" y="128.3" transform="rotate(-90 32.8 128.3)">A1</text>
<text x="116.8" y="126.7">21</text>
<text x="116.8" y="129.3">25</text>
<text x="116.8" y="131.8">26</text>
<text x="232.2" y="127.7" transform="rotate(-90 232.2 127.7)">2</text>
<text x="10.3" y="135.9">C</text>
<text x="116.8" y="134.4">27</text>
<text x="116.8" y="136.9">28</text>
<text x="285.3" y="135.9">C</text>
<text x="116.8" y="142">22</text>
<text x="131.8" y="149.9" transform="rotate(-90 131.8 149.9)">23</text>
<text x="134.4" y="149.3" transform="rotate(-90 134.4 149.3)">8</text>
<text x="80.7" y="150.6" transform="rotate(-90 80.7 150.6)">4</text>
<text x="67.9" y="162">2</text>
<text x="88.2" y="162">3</text>
<text x="80.7" y="170.9" transform="rotate(-90 80.7 170.9)">1</text>
<text x="10.3" y="185.9">D</text>
<text x="285.3" y="185.9">D</text>
<text x="35" y="199.9">1</text>
<text x="85" y="199.9">2</text>
<text x="135" y="199.9">3</text>
<text x="185" y="199.9">4</text>
<text x="235" y="199.9">5</text>
<text x="285" y="199.9">6</text>
</g>
<g font-size="1.8" fill="#008484">
<text x="223.2" y="23.7">T_VCC</text>
<text x="94.8" y="29.8" transform="rotate(-90 94.8 29.8)">TP1</text>
<text x="130.2" y="28.8">VCC</text>
<text x="69.5" y="32">IC3</text>
<text x="70.1" y="35.2">VI</text>
<text x="74.9" y="32">TPS7A0533PDBZR</text>
<text x="77.1" y="35.2">VO</text>
<text x="198.1" y="33.9">PAD1</text>
<text x="54.6" y="39">C4</text>
<text x="61" y="39">C5</text>
<text x="75.8" y="39.1" transform="rotate(-90 75.8 39.1)">GND</text>
<text x="86.4" y="39">C6</text>
<text x="95.3" y="39">C7</text>
<text x="198.1" y="39">PAD2</text>
<text x="66" y="44">100n</text>
<text x="86.4" y="44">100n</text>
<text x="95.3" y="44">4u7/16V</text>
<text x="213.2" y="42.3" transform="rotate(-90 213.2 42.3)">C1</text>
<text x="215.5" y="43.2" transform="rotate(-90 215.5 43.2)">100n/603</text>
<text x="220.8" y="42.6" transform="rotate(-90 220.8 42.6)">C2</text>
<text x="222.6" y="43" transform="rotate(-90 222.6 43)">100n/603</text>
<text x="228.4" y="42.6" transform="rotate(-90 228.4 42.6)">C3</text>
<text x="230.5" y="43.2" transform="rotate(-90 230.5 43.2)">100n/603</text>
<text x="254.5" y="45.3">IC1</text>
<text x="55.9" y="49.1">4u7/16V</text>
<text x="141" y="49.1">10n</text>
<text x="151.2" y="49.1">100n</text>
<text x="193.1" y="52.9">1k</text>
<text x="204.5" y="50.4">PAD3</text>
<text x="238.4" y="50.1" transform="rotate(-90 238.4 50.1)">VCC</text>
<text x="240.9" y="50.1" transform="rotate(-90 240.9 50.1)">VCC</text>
<text x="243.4" y="50.1" transform="rotate(-90 243.4 50.1)">VCC</text>
<text x="246" y="53.7" transform="rotate(-90 246 53.7)">PULLUP</text>
<text x="105" y="59.7" transform="rotate(-90 105 59.7)">10n</text>
<text x="110.1" y="56.4" transform="rotate(-90 110.1 56.4)">33k</text>
<text x="112.6" y="56" transform="rotate(-90 112.6 56)">R1</text>
<text x="140.8" y="54.2">C8</text>
<text x="152.2" y="54.2">C9</text>
<text x="193" y="55.5">R2</text>
<text x="222.8" y="55.5">GPO</text>
<text x="253.2" y="55.5">DNC</text>
<text x="253.2" y="58">DNC</text>
<text x="52.3" y="65.2" transform="rotate(-90 52.3 65.2)">500mA</text>
<text x="193" y="64.4">R3</text>
<text x="222.8" y="64.4">SDI</text>
<text x="253.2" y="60.6">DNC</text>
<text x="253.2" y="63.1">DNC</text>
<text x="253.2" y="65.6">DNC</text>
<text x="52.3" y="70.7" transform="rotate(-90 52.3 70.7)">Fuse</text>
<text x="56.2" y="66" transform="rotate(-90 56.2 66)">F1</text>
<text x="102.3" y="70.7">TP2</text>
<text x="105" y="66.1" transform="rotate(-90 105 66.1)">C10</text>
<text x="119.4" y="70.7">IC2</text>
<text x="139.7" y="70.7">STM32U535CCTx</text>
<text x="193" y="72">R7</text>
<text x="193" y="69.4">R5</text>
<text x="193" y="66.9">R4</text>
<text x="222.8" y="66.9">SDO</text>
<text x="222.8" y="69.4">SCK</text>
<text x="222.8" y="72">CSN</text>
<text x="232.9" y="68.2">TROPIC01_chip</text>
<text x="253.2" y="68.2">DNC</text>
<text x="253.2" y="70.7">DNC</text>
<text x="119.9" y="77.1">NRST</text>
<text x="127.9" y="76.2" transform="rotate(-90 127.9 76.2)">VBAT</text>
<text x="130.4" y="75.5" transform="rotate(-90 130.4 75.5)">VDD</text>
<text x="132.9" y="75.5" transform="rotate(-90 132.9 75.5)">VDD</text>
<text x="135.5" y="75.5" transform="rotate(-90 135.5 75.5)">VDD</text>
<text x="138" y="76.5" transform="rotate(-90 138 76.5)">VDDA</text>
<text x="140.5" y="77.1">PA0</text>
<text x="204.5" y="75.8">PAD4</text>
<text x="253.2" y="73.3">DNC</text>
<text x="253.2" y="75.8">DNC</text>
<text x="87.2" y="81.3" transform="rotate(-90 87.2 81.3)">10p</text>
<text x="92.3" y="81.4" transform="rotate(-90 92.3 81.4)">C11</text>
<text x="119.9" y="82.1">PH0</text>
<text x="140.5" y="79.6">PA1</text>
<text x="140.5" y="82.1">PA2</text>
<text x="174.7" y="82.1">TP4</text>
<text x="204.5" y="78.3">PAD5</text>
<text x="204.5" y="80.9">PAD6</text>
<text x="204.5" y="83.4">PAD7</text>
<text x="253.2" y="78.3">DNC</text>
<text x="253.2" y="80.9">DNC</text>
<text x="27.3" y="87.9">USB_C_Plug</text>
<text x="32" y="85.2">J1</text>
<text x="59.3" y="84.4" transform="rotate(-90 59.3 84.4)">TP3</text>
<text x="92.7" y="87.2">X1</text>
<text x="119.9" y="84.7">PH1</text>
<text x="119.9" y="87.2">PH3</text>
<text x="140.5" y="84.7">PA3</text>
<text x="140.5" y="87.2">PA4</text>
<text x="140.5" y="89.8">PA5</text>
<text x="174.7" y="84.7">TP5</text>
<text x="174.7" y="87.2">TP6</text>
<text x="233.3" y="88.4" transform="rotate(-90 233.3 88.4)">GND</text>
<text x="235.8" y="88.4" transform="rotate(-90 235.8 88.4)">GND</text>
<text x="238.4" y="88.4" transform="rotate(-90 238.4 88.4)">GND</text>
<text x="240.9" y="88.4" transform="rotate(-90 240.9 88.4)">PULLDN</text>
<text x="243.4" y="88.4" transform="rotate(-90 243.4 88.4)">PULLDN</text>
<text x="246" y="88.4" transform="rotate(-90 246 88.4)">PULLDN</text>
<text x="248.5" y="88.4" transform="rotate(-90 248.5 88.4)">PULLDN</text>
<text x="251.1" y="88.4" transform="rotate(-90 251.1 88.4)">PULLDN</text>
<text x="256.1" y="88.4" transform="rotate(-90 256.1 88.4)">TP</text>
<text x="37.1" y="92.3">VBUS</text>
<text x="52.8" y="94.8">5k1</text>
<text x="87.2" y="95.2" transform="rotate(-90 87.2 95.2)">10p</text>
<text x="92.3" y="96" transform="rotate(-90 92.3 96)">C12</text>
<text x="95.2" y="91.3">8MHz</text>
<text x="119.9" y="92.3">PC13</text>
<text x="119.9" y="94.8">PC14</text>
<text x="140.5" y="92.3">PA6</text>
<text x="140.5" y="94.8">PA7</text>
<text x="35.6" y="99.9">VCONN</text>
<text x="39.4" y="97.4">CC</text>
<text x="53.3" y="97.4">R8</text>
<text x="90.1" y="98.7">R6</text>
<text x="90.2" y="101.2">1k</text>
<text x="119.9" y="97.4">PC15</text>
<text x="140.5" y="97.4">PA8</text>
<text x="140.5" y="99.9">PA9</text>
<text x="39.1" y="105">D-</text>
<text x="59.3" y="107.3">10R</text>
<text x="59.6" y="105">R9</text>
<text x="97.4" y="106.7" transform="rotate(-90 97.4 106.7)">SW1</text>
<text x="105.5" y="107.5">TP10</text>
<text x="119.9" y="102.5">PB0</text>
<text x="119.9" y="105">PB1</text>
<text x="119.9" y="107.5">PB2</text>
<text x="139.3" y="102.5">PA10</text>
<text x="139.3" y="105">PA11</text>
<text x="139.3" y="107.5">PA12</text>
<text x="187.6" y="107.9" transform="rotate(-90 187.6 107.9)">1k</text>
<text x="39.1" y="110.1">D+</text>
<text x="59" y="110.1">R10</text>
<text x="59.3" y="112.4">10R</text>
<text x="101.4" y="113.3" transform="rotate(-90 101.4 113.3)">tact</text>
<text x="101.4" y="108.5" transform="rotate(-90 101.4 108.5)">switch</text>
<text x="105.5" y="112.6">TP11</text>
<text x="105.5" y="110.1">TP12</text>
<text x="119.9" y="110.1">PB3</text>
<text x="119.9" y="112.6">PB4</text>
<text x="139.3" y="110.1">PA13</text>
<text x="139.3" y="112.6">PA14</text>
<text x="168.4" y="112.6">TP8</text>
<text x="168.4" y="110.1">TP7</text>
<text x="185" y="108.6" transform="rotate(-90 185 108.6)">R13</text>
<text x="230.8" y="112.2">IC4</text>
<text x="64.4" y="118.7" transform="rotate(-90 64.4 118.7)">1k5</text>
<text x="66.9" y="118.8" transform="rotate(-90 66.9 118.8)">R11</text>
<text x="119.9" y="115.2">PB5</text>
<text x="119.9" y="117.7">PB6</text>
<text x="139.3" y="115.2">PA15</text>
<text x="168.4" y="115.2">TP9</text>
<text x="182.5" y="115.6" transform="rotate(-90 182.5 115.6)">D1</text>
<text x="187.6" y="116" transform="rotate(-90 187.6 116)">LED_R</text>
<text x="225.3" y="119">VIN</text>
<text x="225.7" y="114.5">TPS22917DBV</text>
<text x="234.6" y="119">VOUT</text>
<text x="26.3" y="123.4" transform="rotate(-90 26.3 123.4)">SHIELD</text>
<text x="33.9" y="123.4" transform="rotate(-90 33.9 123.4)">GND</text>
<text x="97.1" y="120.2">VCC</text>
<text x="119.9" y="120.2">PB7</text>
<text x="119.9" y="122.8">PB8</text>
<text x="119.9" y="125.3">PB9</text>
<text x="213" y="120" transform="rotate(-90 213 120)">VCC</text>
<text x="225.3" y="121.5">CT</text>
<text x="225.3" y="124.1">ON</text>
<text x="233.3" y="125.2" transform="rotate(-90 233.3 125.2)">GND</text>
<text x="235.4" y="121.5">QOD</text>
<text x="245.4" y="123.8">220R</text>
<text x="245.7" y="121.5">R12</text>
<text x="261.2" y="121" transform="rotate(-90 261.2 121)">T_VCC</text>
<text x="119.9" y="127.9">PB10</text>
<text x="119.9" y="130.4">PB12</text>
<text x="219.8" y="127.9">100n</text>
<text x="119.9" y="132.9">PB13</text>
<text x="119.9" y="135.5">PB14</text>
<text x="219.6" y="132.9">C13</text>
<text x="119.9" y="138">PB15</text>
<text x="119.9" y="143.1">VCAP</text>
<text x="113" y="146.9">C14</text>
<text x="132.9" y="146.8" transform="rotate(-90 132.9 146.8)">VSS</text>
<text x="135.5" y="146.8" transform="rotate(-90 135.5 146.8)">VSSA</text>
<text x="78.5" y="151.8" transform="rotate(-90 78.5 151.8)">VCC</text>
<text x="80.2" y="152.2">D2</text>
<text x="113" y="152">4u7/16V</text>
<text x="66.2" y="159.8">I/O1</text>
<text x="86.6" y="159.8">I/O2</text>
<text x="78.5" y="172.2" transform="rotate(-90 78.5 172.2)">GND</text>
<text x="80.7" y="170.3">PRTR5V0U2X</text>
<text x="184.5" y="172.3">logo</text>
<text x="197.2" y="172.3">logo</text>
<text x="207" y="172.9">Fiducial</text>
<text x="208.6" y="171">FID1</text>
<text x="185.3" y="177.4">G1</text>
<text x="198" y="177.4">G2</text>
<text x="23.3" y="188.2">hole</text>
<text x="24" y="186.3">H1</text>
<text x="28.4" y="188.2">hole</text>
<text x="29.1" y="186.3">H2</text>
<text x="33.4" y="188.2">hole</text>
<text x="34.2" y="186.3">H3</text>
<text x="38.5" y="188.2">hole</text>
<text x="39.3" y="186.3">H4</text>
<text x="43.6" y="188.2">hole</text>
<text x="44.3" y="186.3">H5</text>
<text x="48.7" y="188.2">hole</text>
<text x="49.4" y="186.3">H6</text>
<text x="53.8" y="188.2">hole</text>
<text x="54.5" y="186.3">H7</text>
<text x="58.8" y="188.2">hole</text>
<text x="59.6" y="186.3">H8</text>
<text x="70.4" y="188.2">hole</text>
<text x="74.8" y="186.3">H9</text>
<text x="75.6" y="188.2">2.2mm</text>
</g>
<g font-size="1.8">
<text x="105.4" y="33.9">VCC_USB_SPI</text>
<text x="53" y="47" transform="rotate(-90 53 47)">USB_PWR_5V</text>
<text x="198.1" y="42.8">T_GND</text>
<text x="180.3" y="54.3">GPO</text>
<text x="180.3" y="63.2">SPI_MOSI</text>
<text x="180.3" y="65.7">SPI_MISO</text>
<text x="180.3" y="68.2">SPI_SCK</text>
<text x="180.3" y="70.8">SPI_CS</text>
<text x="106.8" y="75.9">NRST</text>
<text x="150.3" y="75.9">T_PWR_ON</text>
<text x="153.8" y="83.5">U2_RX</text>
<text x="154.1" y="80.9">U2_TX</text>
<text x="106.7" y="86">BOOT1</text>
<text x="152" y="88.6">SPI_SCK</text>
<text x="153.3" y="86">SPI_CS</text>
<text x="151.2" y="91.1">SPI_MISO</text>
<text x="151.2" y="93.6">SPI_MOSI</text>
<text x="224.8" y="93.6">T_GND</text>
<text x="110.5" y="101.3">GPO</text>
<text x="160.2" y="98.7">LED</text>
<text x="66.1" y="103.8">USB_N</text>
<text x="153.7" y="103.8">USB_N</text>
<text x="153.8" y="106.3">USB_P</text>
<text x="66.1" y="108.9">USB_P</text>
<text x="153.6" y="111.4">SWCLK</text>
<text x="154" y="108.9">SWDIO</text>
<text x="204.5" y="122.8">T_PWR_ON</text>
<text x="65.7" y="133.4" transform="rotate(-90 65.7 133.4)">VCC_USB_SPI</text>
<text x="78.5" y="151.8" transform="rotate(-90 78.5 151.8)">VCC USB_PWR_5V</text>
<text x="59.7" y="159.7">USB_N I/O1</text>
<text x="91.5" y="159.7">USB_P</text>
</g>
</svg>
